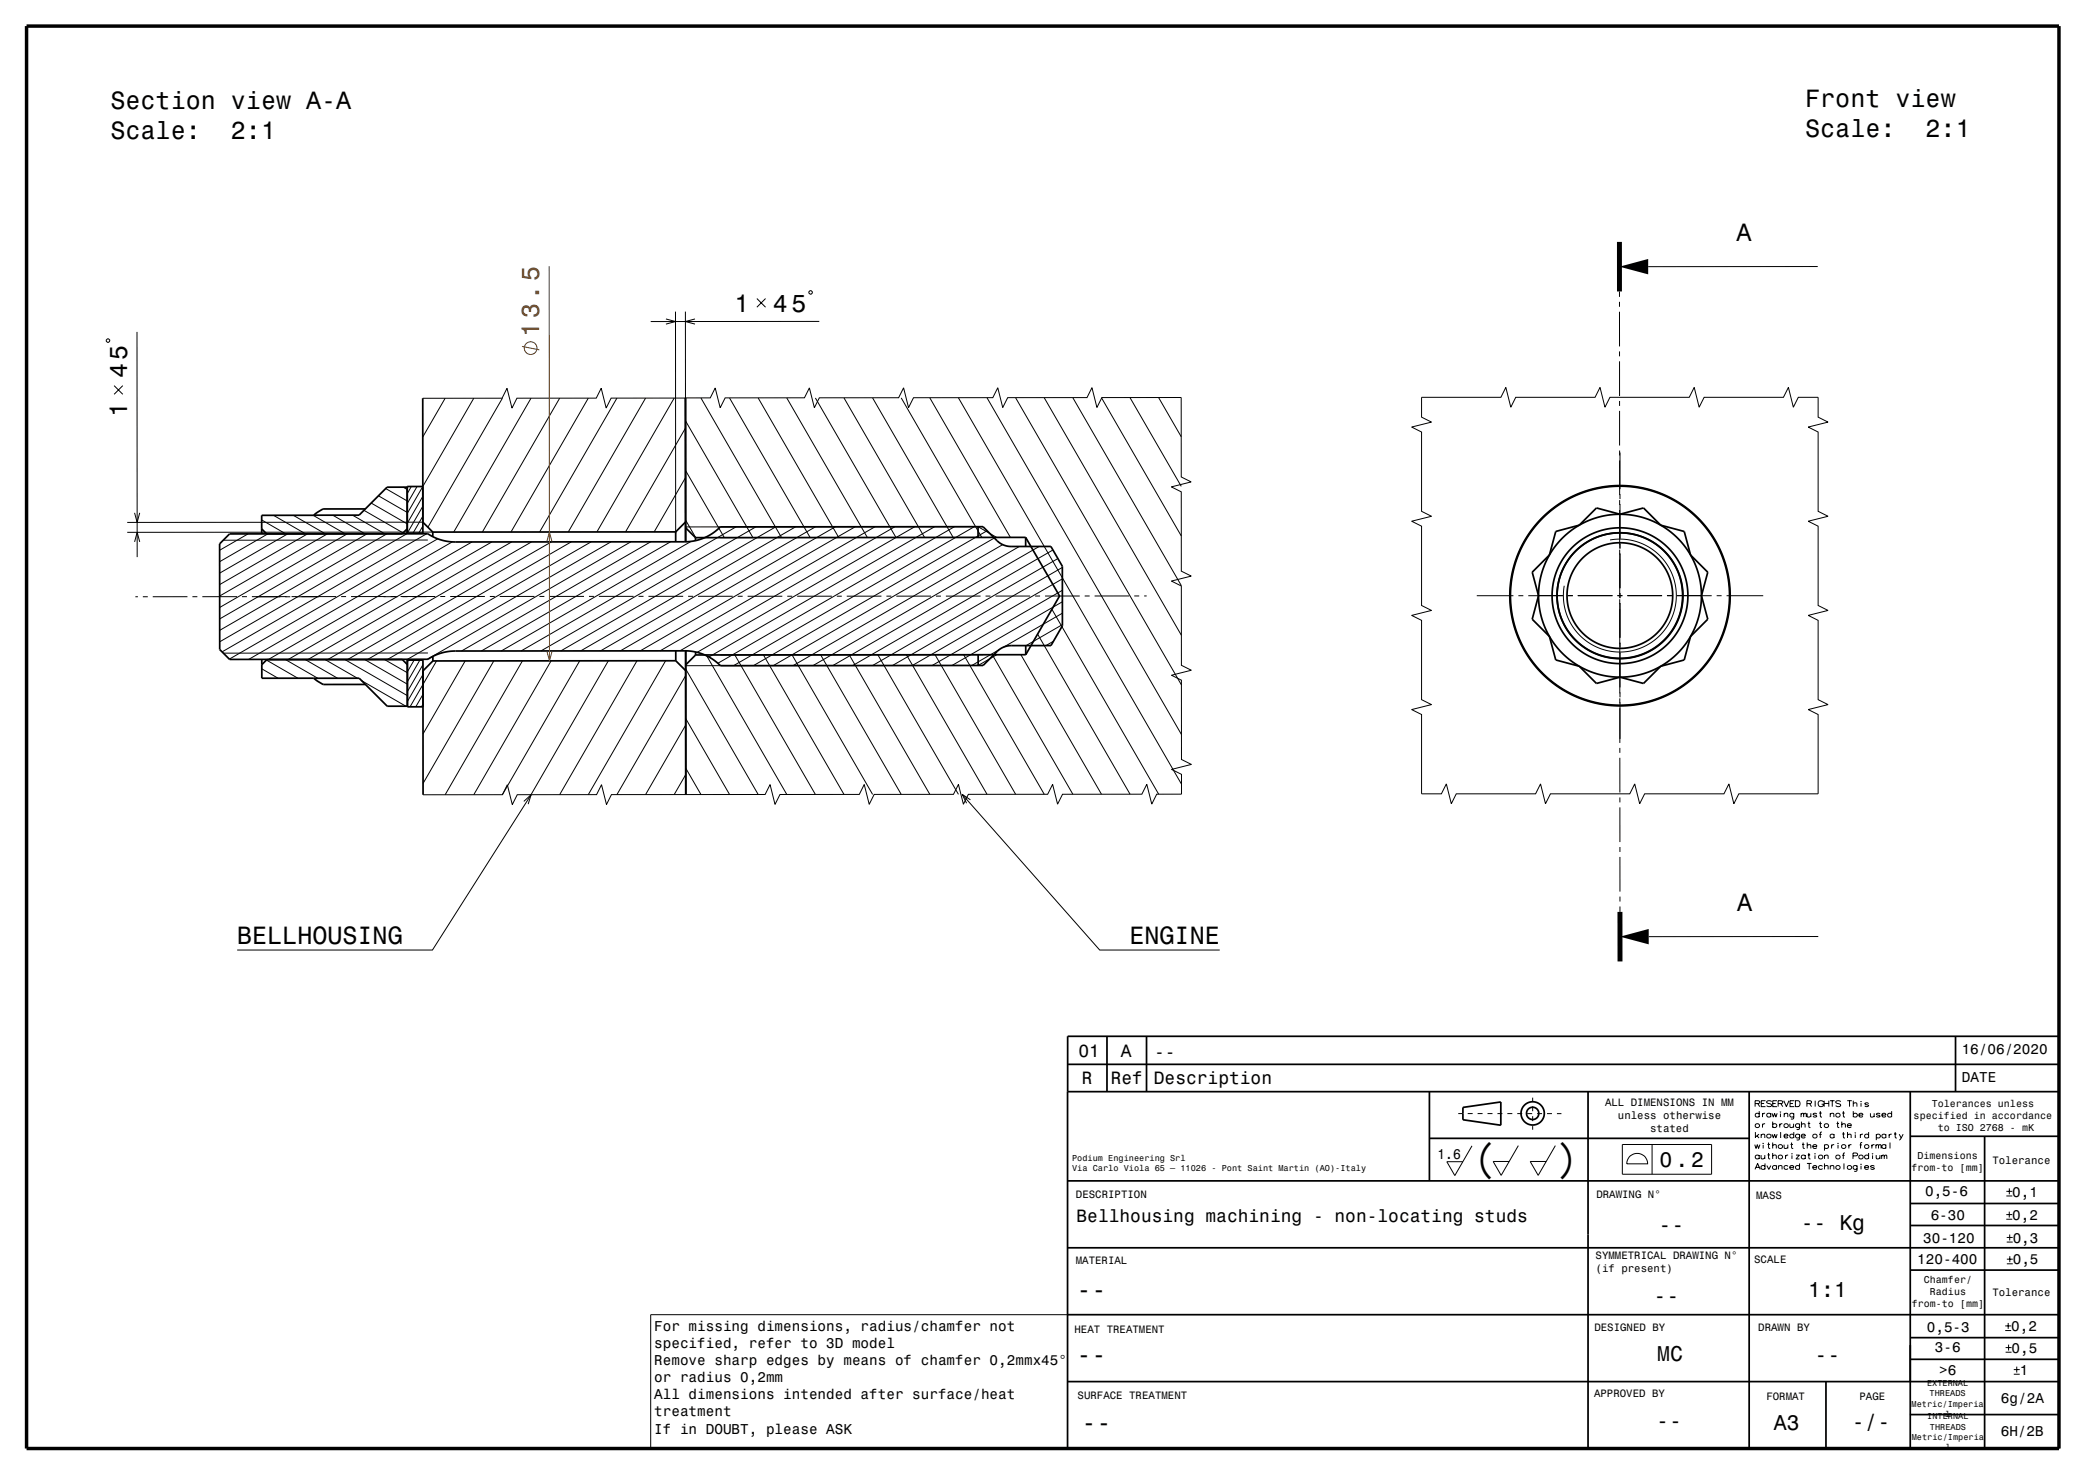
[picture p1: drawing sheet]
<svg xmlns="http://www.w3.org/2000/svg" width="420mm" height="297mm" viewBox="0 0 420 297" stroke-linecap="round" stroke-linejoin="round" font-family="sans-serif">
<g fill="none" stroke="#000" stroke-width=".2">
<path d="M163.2 58.9l.2-.2h.2l.3 .2v.2l-.3 .3h-.2l-.2-.3zM326.7 58.8v1.1M366.7 53.8h-34.2M21.7 68.4h.2l.2 .2v.2l-.2 .3h-.2l-.3-.3v-.2zM23 77.8l1.8 1.8M24.8 77.8l-1.8 1.8M27.6 67l.1 45.4M134.3 64.4l2 .5-2 .5M136.3 62.9v44.8M138.3 62.9v42.8M140.2 64.4l-1.9 .5 1.9 .5M152.7 60.2l1.7 1.8"/>
<path d="M154.4 60.2l-1.7 1.8M165.3 64.9h-34M326.7 60.9v1M326.7 62.9v7M326.7 70.9v1M326.7 72.9v7M77.8 98.6l4.3 2.5M81.3 98.3l.8 .5M83 98.2l-.9 1.4M84.1 98.2l-2 3.4M89.8 80.4l-4.5 7.8M95.6 80.3l-13.4 23.3"/>
<path d="M101.3 80.3l-15 26.1M107.1 80.3l-15.6 27.1M112.9 80.3l-15.6 27.1M118.7 80.3l-15.6 27M124.5 80.3l-15.6 27M130.2 80.3l-15.6 27M136 80.3l-15.6 27M138.3 80.3h-15l-1 2-1-4-1 2h-16l-1 2-1-4-1 2-16 .1M138.3 84.9l13.6 23.6M138.3 86.4l-12.1 20.9M138.3 94.9l7.8 13.6M138.3 96.4l-6.3 10.9"/>
<path d="M141.4 80.3l16.3 28.2M147.2 80.3l16.2 28.2M153 80.3l16.2 28.2M158.7 80.3l16.3 28.2M164.5 80.3l16.2 28.1M170.3 80.3l16.2 28.1M176 80.3l16.3 28.1M181.8 80.3l16.3 28.1M187.6 80.3l16.2 28.1M193.3 80.3l45 77.9M199.1 80.3l39.2 67.9M204.9 80.3l33.4 57.9"/>
<path d="M210.7 80.3l27.6 47.9M216.4 80.3l21.9 37.9M222.2 80.2l16.1 27.9M228 80.2l10.3 17.9M233.7 80.2l4.6 7.9M238.3 80.2v16l2 1-4 1 2 1v16l2 1-4 1 2 1v16l2 1-4 1 2 1v16l2 1-4 1 2 1v4h-5l-1 2-1-4-1 2-16 .1-1 2-1-4-1 2h-16l-1 2-1-4-1 2h-16l-1 2-1-4-1 2h-16l-1 2-1-4-1 2h-31l-1 2-1-4-1 2h-16l-1 2-1-4-1 2-16 .1M238.3 80.2h-16l-1 2-1-4-1 2h-16l-1 2-1-4-1 2h-16l-1 2.1-1-4.1-1 2-16 .1-1 2-1-4-1 2h-16l-1 2-1-4-1 2h-5M286.8 80.2h16l1-2 1 4 1-2h16l1-2 1 4 1-2h16l1-2 1 4 1-2h16l1-2 1 4 1-2h4v4l2 1-4 1 2 1v16l2 1-4 1 2 1v16l2 1-4 1 2 1v16l2 1-4 1 2 1v16h-16l-1 2-1-4-1 2h-16l-1 2-1-4-1 2h-16l-1 2-1-4-1 2h-16l-1 2-1-4-1 2h-4v-16l-2-1 4-1-2-1v-16l-2-1 4-1-2-1v-16l-2-1 4-1-2-1v-16l-2-1 4-1-2-1zM326.7 80.9v1M326.7 82.9v7M326.7 92.9v7M326.7 90.9v1"/>
<path d="M326.8 91.3v7.4M326.8 99.7v1M27.1 103.5l.6 1.9 .5-1.9M27.2 109.3l.5-1.9 .5 1.9M50 107.7l-5.7 3.3M52.8 104.9l4.8 2.8M54 107.7l-9.7 5.6M55.2 104l6.4 3.7M58 107.7l-13.7 7.9M59.2 104l6.4 3.7M62 107.7l-17.7 10.3M63.2 104l6.4 3.7"/>
<path d="M66 107.7l-21.7 12.6M67.1 103.9l6.5 3.8M70.1 107.7l-25.8 14.9M71.1 103.9l6.5 3.8M73.4 103l7.9 4.5M74.1 107.7l-29.8 17.2M74.9 101.5l7.3 4.2M76.3 100l5.9 3.4M78.1 107.7l-33.8 19.5M82.1 107.7l-37.8 21.8M85.2 105.4h-59.5M85.3 102.1l-3.1 5.5"/>
<path d="M85.3 100.1l-3.1 5.5M85.3 106.1l-.8 1.5M85.3 104.1l-2 3.5M86.1 107.7l-41.3 23.8M86.3 109h-41.3M87.2 107.4h-61.5M88.3 108.7l-42 24.3M91.2 109.3l-41 23.7M95.2 109.4l-41 23.6M99.2 109.3l-41 23.7M103.2 109.3l-41 23.7M107.2 109.3l-41 23.7"/>
<path d="M111.2 109.3l-41 23.7M115.2 109.3l-41 23.7M119.2 109.3l-41 23.7M123.2 109.3l-41 23.7M127.3 109.3l-41.1 23.7M131.3 109.3l-38.2 22.1M135.3 109.3l-38.2 22M138.3 104.9l2 3.6M138.3 106.3h59l3.8 2.1M139.4 109.2l-38.3 22.1M148.5 106.3l-43.4 25M152.5 106.3l-43.4 25"/>
<path d="M156.5 106.3l-43.4 25M160.5 106.3l-43.4 25M164.5 106.3l-43.4 25M168.5 106.3l-43.4 25M172.5 106.3l-43.3 25M176.5 106.3l-43.3 25M180.5 106.3l-43.3 25M184.5 106.3l-43.9 25.3M188.5 106.3l-45.5 26.3M192.5 106.3l-47.7 27.5M196.5 106.3l-48.5 28M198.3 108.4l-53 .1"/>
<path d="M199.1 107.1l-47.1 27.2M200.6 108.6l-44.6 25.7M202.3 109.9l-42.3 24.4M205.6 110.3l-41.6 24M209.6 110.3l-41.6 24M212.4 111l-40.4 23.3M213.4 112.7l-37.4 21.6M214.3 114.5l-34.3 19.8M214.3 119.1l-26.3 15.2M214.3 116.8l-30.3 17.5M324.8 108.9a11.4 11.4 0 0 1 13.3 10.6 11.4 11.4 0 0 1-12 12 11.4 11.4 0 0 1-10.5-13.3M326.7 100.9v1"/>
<path d="M326.7 102.9v7M326.7 110.9l.1 9.8M326.8 103.7v5M326.8 109.7v1M326.8 101.7v7M326.8 111.7v7M326.8 119.7v1M27.3 120.4h.5M28.8 120.4h1M37.8 120.4h-7M38.8 120.4h1M47.8 120.4h-7"/>
<path d="M49.8 120.4h-1M50.8 120.4h7.7M52.8 134.9l3.3 1.9M53.7 133.2l6.4 3.6M56.5 120.4h-4.7M57.6 133.1l6.5 3.7M61.6 133.1l6.5 3.7M65.6 133.1l6.5 3.7M67.8 120.4h-9M68.8 120.4h1M69.6 133.1l12.6 7.3M70.8 120.4h9.4"/>
<path d="M73 137.3l8.9 5.2M73.6 133.1l8.6 4.9M77.6 133.1l4.6 2.6M82.4 133.2l-.2 .4M83.5 133.2l-1.3 2.4M84.7 133.2l-2.5 4.4M85.3 136.1l-3.1 5.4M85.3 134.1l-3.1 5.4M86.3 131.8h-41.2M87.8 120.4h-7M88.1 133.4l-5.4 9.2M89.8 120.4h-1"/>
<path d="M93.8 133.3l-8.5 14.8M97.8 120.3l-7 .1M98.8 120.3h1M99.6 133.3l-14.3 24.8M105.4 133.3l-15.6 27.1M107.8 120.3h-7M108.8 120.3h1M111.2 133.3l-15.6 27.1M116.9 133.3l-15.6 27M117.8 120.3h-7M118.8 120.3h1M122.7 133.3l-15.6 27"/>
<path d="M127.8 120.3h-7M128.5 133.3l-15.6 27M129.8 120.3h-1M134.3 133.3l-15.6 27M137.8 120.3h-7M138.3 135l14.7 25.3M138.3 136.3l-13.8 24M138.8 120.3h1M142.5 132.1l16.2 28.2M147.8 120.3h-7M148.2 132.1l16.3 28.2M148.8 120.3h1"/>
<path d="M154 132.1l16.3 28.2M157.8 120.3h-7M158.8 120.3h1M159.8 132.1l16.2 28.2M165.6 132.1l16.2 28.2M167.8 120.3h-7M169.8 120.3h-1M171.3 132.1l16.3 28.2M177.1 132.1l16.2 28.2M177.8 120.3h-7M178.8 120.3h1M182.9 132.1l16.2 28.2"/>
<path d="M187.8 120.3h-7M188.6 132.1l16.3 28.2M188.8 120.3h1M194.4 132.1l16.3 28.2M197.8 120.3h-7M198.3 132.1h-53M198.8 120.3h1M200.2 132.1l16.2 28.2M201.1 132.1l-3.8 2.2h-59M201.5 131.1l-5.5 3.2M205.9 132.1l16.3 28.1M207.8 120.3h-7"/>
<path d="M209.3 127.9l18.7 32.3M209.8 120.3h-1M212.2 122.9l21.5 37.3M212.5 129.4l-1.5 .9M214.3 123.7l-11.8 6.9M214.3 121.4l-22.3 12.9M214.3 126l-7.3 4.3M217.8 120.3h-7M218.8 120.3h1M227.8 120.2l-7 .1M228.8 120.2h1M231.3 120.2h-.5"/>
<path d="M297.9 120.2h7.4M306.3 120.2h1M308.3 120.2h7M316.3 120.2h1M318.3 120.2h7M326.3 120.2h1M326.7 120.9v1M326.8 130.9v5.7M326.8 132.9v7M326.8 121.7v9M326.8 121.7v7M326.8 129.7v1"/>
<path d="M326.8 131.7v7M326.8 139.7v1M328.3 120.2h7M336.3 120.2h1M338.3 120.2h7M346.3 120.2h1M348.3 120.2h7.4M85.3 142.1l-.3 .5M85.3 140.1l-1.4 2.5M138.3 145l8.9 15.3M138.3 146.3l-8.1 14M138.3 155l3.1 5.3"/>
<path d="M138.3 156.3l-2.3 4M326.8 140.9v1M326.8 142.9v7M326.8 150.9v1M326.8 152.9v7M326.8 141.7v7.4M105.7 161.7l1.4-1.4-.6 1.9M107.1 160.3l-19.9 31.4h-39.4M194.1 160.3l27.7 31.4h24.3M195.8 161.4l-1.7-1.1 .9 1.8M326.8 160.9v1M326.8 162.9v7"/>
<path d="M326.8 170.9v1M326.8 172.9v7M326.8 180.9v1M326.8 182.9v1.1M366.8 189h-34.2M294.2 224.7h.9M296.1 224.7h1M296.9 231.2l-3.4 6-1.6-2.8h3.2M298.1 224.7h1M300.1 224.7h1M302.1 224.7h1M304.1 224.7h1"/>
<path d="M306.1 224.7h1M306.3 231.1l-3.5 6-1.6-2.8h3.2M308.1 224.7h1M309.2 221.5v.7M309.2 223.2v1M309.2 225.2v1M309.2 227.2v.7M310.1 224.7h1M312.1 224.7h1M313.8 231.1l-3.5 6-1.6-2.8h3.2M314.1 224.7h.9M327.3 230.9h18v6h-18z"/>
<path d="M328.9 233.2a2.12 2.12 0 0 1 2.2-.3 2.12 2.12 0 0 1 1.3 1.9h-4.2a2.15 2.15 0 0 1 .7-1.6zM333.3 230.9v6M354 230.9l.3 .8 .2-.8 .3 .8 .2-.8M354 235.9l.6-1.2 .5 1.2M354.1 222.7h.7l.2-.4-.3-.2h-.6v1.2M354.1 228.4v1.2M354.2 235.5h.7M354.4 229.2l.5 .4M354.6 222.7l.4 .6M354.9 228.8l-.8 .6M354.9 224.8a.44 .44 0 0 0-.7-.1 .44 .44 0 0 0 0 .6 .44 .44 0 0 0 .7-.1M354.9 233.2a.44 .44 0 0 0-.7-.1 .44 .44 0 0 0 0 .7 .44 .44 0 0 0 .7-.1"/>
<path d="M354.9 224.2v1.2M354.9 233.1v.7M355.3 233.1v.7h.4l.3-.2M355.3 229l.3-.2 .4 .1v.7M355.3 228.8v.8M355.3 222.6h.6M355.6 224.6v.8M355.6 226.7v.8M355.7 230.6h.1M355.7 231v.7M356 233.1v.7M356.1 235.3a.44 .44 0 0 0-.7-.1 .44 .44 0 0 0 0 .7 .44 .44 0 0 0 .7-.1"/>
<path d="M356.1 234.7v1.2M356.1 224.6l-.4 .1-.1 .2M356.1 226.7l-.4 .1-.1 .3M356.2 222.1h-.9v1.2h.9M356.4 235.2l.4 .7 .4-.7M356.6 230.9h.4M356.6 233h.4M356.8 230.5v1l.3 .2M356.8 232.6v1l.3 .2M357.2 224.8a.44 .44 0 0 0-.6-.1 .44 .44 0 0 0 0 .6 .44 .44 0 0 0 .6-.1M357.2 224.6v.8M357.4 222.3l-.4-.2a.43 .43 0 0 0-.6 .3l.8 .4 .2 .3-.2 .1-.4 .1-.4-.2"/>
<path d="M357.5 224.6l.2 .8 .3-.8 .2 .8 .3-.8M357.5 228.8l.2 .8 .3-.8 .2 .8 .3-.8M357.6 226.9a.44 .44 0 0 1 .7-.1 .44 .44 0 0 1 0 .7 .44 .44 0 0 1-.7-.2M357.6 231.1l.3-.2 .4 .1v.7M357.6 233.2l.3-.1h.4v.7M357.6 226.3v1.2M357.6 230.5v1.2M357.6 232.6v1.2M357.6 222.6h.6M358.4 235.3a.44 .44 0 0 0-.7-.1 .44 .44 0 0 0 0 .7 .44 .44 0 0 0 .7-.1M358.4 235.2v.7M358.5 222.1h-.9v1.2h.9"/>
<path d="M358.7 222.7h.7l.2-.4-.2-.2h-.7v1.2M358.8 235.4l.3-.2h.3l.1 .7M358.8 235.2v.7M359 226.7v.8M359.2 224.3h.1M359.2 224.7v.7M359.2 228.4v1.2M359.2 222.7l.4 .6M359.6 226.7l-.4 .1-.2 .3M359.8 222.1l.6 1.2 .5-1.2M359.9 229.2h.8a.42 .42 0 0 0-.5-.4 .42 .42 0 0 0-.3 .6 .42 .42 0 0 0 .6 .2l.2-.2M359.9 230.9l.1 .8h.3l.4-.2"/>
<path d="M359.9 224.8l.4-.2 .3 .1 .1 .7M359.9 224.6v.8M360.2 233.1v.7M360.7 230.9v.8M360.7 235.3a.44 .44 0 0 0-.7-.1 .44 .44 0 0 0 0 .7 .44 .44 0 0 0 .7-.1M360.7 233.1h-.3l-.2 .3M361 235.5l.2 .4h.4l.3-.1M361.1 226.7v.7l.4 .1 .3-.2M361.1 235.3l.5-.1 .3 .3h-.9zM361.1 222.6h.6M361.2 230.9h.5M361.4 230.5v1l.3 .2"/>
<path d="M361.5 232.7h.1M361.5 233.1v.7M361.8 226.7v.8M361.9 224.8a.44 .44 0 0 0-.7-.1 .44 .44 0 0 0 0 .6 .44 .44 0 0 0 .7-.1M361.9 224.6l-.1 1.1h-.5M361.9 229a.44 .44 0 0 0-.7-.1 .44 .44 0 0 0 0 .7 .44 .44 0 0 0 .7-.2M361.9 228.4v1.2M362 222.1h-.9v1.2h.9M362.2 222.1h.5a.64 .64 0 0 1 .4 .6 .64 .64 0 0 1-.4 .6h-.5zM362.3 233.1h.7l-.7 .7h.7M363 226.9a.44 .44 0 0 0-.6-.1 .44 .44 0 0 0 0 .7 .44 .44 0 0 0 .6-.2M363 226.7v1.1l-.6 .1"/>
<path d="M363 229a.44 .44 0 0 0-.6-.1 .44 .44 0 0 0 0 .7 .44 .44 0 0 0 .6-.2M363 228.8v1.1l-.6 .1M363 235.3a.44 .44 0 0 0-.6-.1 .44 .44 0 0 0 0 .7 .44 .44 0 0 0 .6-.1M363 234.7v1.2M363.3 224.8l.3-.2 .3 .2 .3-.2 .2 .8M363.3 224.6v.8M363.4 229.2h.8a.42 .42 0 0 0-.6-.4 .42 .42 0 0 0-.2 .6 .42 .42 0 0 0 .6 .2l.2-.2M363.4 226.9l.3-.2 .4 .1v.7M363.4 226.3v1.2M363.5 230.9h.5M363.7 230.5v1l.4 .2M363.9 224.8v.6"/>
<path d="M364.2 233.2a.44 .44 0 0 0-.7-.1 .44 .44 0 0 0 0 .7 .44 .44 0 0 0 .7-.1M364.2 233.1v.7M364.5 222.7h.7l.2-.4-.2-.2h-.7v1.2M364.5 234.7h.9M364.5 224.6l.1 .7 .4 .1 .3-.2M364.6 231.1l.3-.2 .3 .1 .1 .7M364.6 230.5v1.2M364.7 226.7h.5M364.7 233h.5M364.9 226.3v1l.3 .2M364.9 232.6v1l.3 .2M365 234.7v1.2"/>
<path d="M365.1 222.7l.3 .6M365.3 224.6v.8M365.7 231.3h.8a.42 .42 0 0 0-.5-.3 .42 .42 0 0 0-.3 .6 .42 .42 0 0 0 .6 .1l.2-.2M365.7 235.5l.2 .4h.3l.3-.1M365.7 235.3l.5-.1 .2 .1 .1 .2h-.8zM366.1 232.7h.1M366.1 233.1v.7M366.2 222.1v1.2M366.5 224.8l-.3-.2-.3 .1-.2 .1 .8 .5-.5 .1-.3-.2M367 224.6h.5M367 226.7h.5M367 228.9h.5"/>
<path d="M367.2 224.2v1l.4 .2M367.2 226.3v1l.4 .2M367.5 228.4l-.3 .2v1M367.7 235.3a.44 .44 0 0 0-.7-.1 .44 .44 0 0 0 0 .7 .44 .44 0 0 0 .7-.1M367.9 222.4a.59 .59 0 0 0-.9-.2 .59 .59 0 0 0 0 .9 .59 .59 0 0 0 .9-.1v-.2h-.4M368 222.6h.9M368 222.1v1.2M368.1 231.1a.45 .45 0 0 1 .6-.1 .45 .45 0 0 1 0 .7 .45 .45 0 0 1-.6-.2M368.1 233.2l.3-.1h.3l.1 .7M368.1 235.4l.3-.2h.3l.1 .7M368.1 230.9v1.2M368.1 233.1v.7"/>
<path d="M368.1 234.7v1.2M368.9 222.1v1.2M369.2 222.1h.9M369.2 224.8l.3-.2 .4 .1 .1 .7M369.2 235.4l.3-.2h.4l.1 .7M369.2 224.6v.8M369.2 235.2v.7M369.5 230.9v.8M369.6 222.1v1.2M370 229a.44 .44 0 0 0-.7-.1 .44 .44 0 0 0 0 .7 .44 .44 0 0 0 .7-.2M370 228.8v.8M370 230.9l-.3 .1-.2 .3"/>
<path d="M370.5 226.7h.5M370.7 226.3v1l.3 .2M370.8 230.6h.1M370.8 231v.7M371.3 222.3l-.4-.2a.43 .43 0 0 0-.6 .3l1 .5a.57 .57 0 0 1-1 .2M371.5 226.9l.4-.2 .3 .1 .1 .7M371.5 226.3v1.2M371.7 224.6h.4M371.7 228.8h.4M371.7 233.1h.4M371.9 224.2v1l.3 .2M371.9 228.4v1l.3 .2"/>
<path d="M372 234.7v1.2M372.2 232.6l-.4 .2v1M372.6 222.1h1M372.7 227.1h.8a.42 .42 0 0 0-.6-.4 .42 .42 0 0 0-.2 .6 .42 .42 0 0 0 .6 .2l.2-.2M372.7 229l.3-.2 .4 .1v.7M372.7 228.4v1.2M373 230.9v.8M373.1 222.1v1.2M373.5 230.9l-.3 .1-.2 .3M373.8 233.2h.7l.2-.4-.2-.2h-.7v1.2M373.9 222.7l.3-.2 .3 .1 .1 .7M373.9 224.8a.45 .45 0 0 1 .6-.1 .45 .45 0 0 1 0 .7 .45 .45 0 0 1-.6-.2"/>
<path d="M373.9 222.1v1.2M373.9 224.2v1.2M374.3 228.5h.1M374.3 228.9v.7M374.6 235.3a.44 .44 0 0 0-.6-.1 .44 .44 0 0 0 0 .7 .44 .44 0 0 0 .6-.1M374.6 235.2v1l-.5 .1M375 225h.8a.42 .42 0 0 0-.5-.4 .42 .42 0 0 0-.3 .6 .42 .42 0 0 0 .6 .2l.2-.2M375.2 231h.4M375.3 228.8v.8M375.4 222.2h.1M375.4 234.9h.1M375.4 222.6v.7"/>
<path d="M375.4 235.2v.7M375.7 230.5l-.4 .2v1M375.8 228.8l-.3 .1-.2 .3M376.1 235.5l.2 .4h.4l.3-.1M376.2 235.3l.5-.1 .3 .3h-.9zM377 222.7l-.3-.2h-.4l-.1 .2 .8 .4-.5 .2-.3-.2M377 229a.44 .44 0 0 0-.7-.1 .44 .44 0 0 0 0 .7 .44 .44 0 0 0 .7-.2M377 233.2a.44 .44 0 0 0-.7-.1 .44 .44 0 0 0 0 .7 .44 .44 0 0 0 .7-.1M377 228.4v1.2M377 232.6v1.2M377.3 224.6l.1 .7 .3 .1 .4-.2M377.6 230.9v.8"/>
<path d="M377.8 232.7h.1M377.8 233.1v.7M378.1 224.6v.8M378.1 235.3l-.3-.1-.5 .1 .8 .4-.1 .2h-.4l-.3-.1M378.1 230.9l-.3 .1-.2 .3M378.4 231.2l.3-.3 .3 .3 .3-.3 .2 .8M378.4 230.9v.8M378.5 233.1v.7h.4l.3-.2M378.5 229a.45 .45 0 0 1 .7-.1 .45 .45 0 0 1 0 .7 .45 .45 0 0 1-.7-.2M378.5 228.8v1.2M379 231.2v.5M379.2 233.1v.7"/>
<path d="M379.3 224.8l-.3-.2-.3 .1-.2 .1 .8 .5-.5 .1-.3-.2M379.6 233.3l.3-.2 .2 .2 .4-.2 .1 .7M379.6 233.1v.7M379.6 225h.8a.42 .42 0 0 0-.5-.4 .42 .42 0 0 0-.3 .6 .42 .42 0 0 0 .7 .2l.1-.2M380.1 233.3v.5M380.4 229a.44 .44 0 0 0-.6-.1 .44 .44 0 0 0 0 .7 .44 .44 0 0 0 .6-.2M380.4 231.1a.44 .44 0 0 0-.6-.1 .44 .44 0 0 0 0 .7 .44 .44 0 0 0 .6-.2M380.4 228.8v.8M380.4 230.9v.8M381.1 228.8v.8M381.3 230.5v1.2M381.6 224.8a.44 .44 0 0 0-.7-.1 .44 .44 0 0 0 0 .6 .44 .44 0 0 0 .7-.1"/>
<path d="M381.6 224.2v1.2M381.6 228.8l-.3 .1-.2 .3M382.1 228.8h.5M382.3 228.4v1l.3 .2M383.1 228.8l.4 .8M383.9 228.8l-.5 1-.3 .2M405.3 239.8v1.2M404.7 246h1.2M404.7 245.1h1.2M404.7 241.3h1.2M404.7 240.4h1.2M404.8 250.6h1.2"/>
<path d="M404.8 249.7h1.2M404.8 255h1.2M404.8 254.1h1.2M405.3 244.5v1.2M405.4 249.1v1.2M405.4 253.5v1.2M215.4 265.3h-84.1v27M404.5 268.5h1.2M404.5 267.5h1.2M404.6 272.8h1.2M404.6 271.9h1.2M405.1 266.9v1.2"/>
<path d="M405.2 271.3v1.2M406.2 277.3h1.2M406.2 276.3h1.2M406.8 275.7v1.2"/>
<circle cx="354.5" cy="227.1" r=".43"/>
<circle cx="356.8" cy="229.3" r=".43"/>
<circle cx="359.2" cy="231.4" r=".43"/>
<circle cx="359.2" cy="233.5" r=".43"/>
<circle cx="360.3" cy="227.1" r=".43"/>
<circle cx="366.1" cy="229.3" r=".43"/>
<circle cx="367.3" cy="233.5" r=".43"/>
<circle cx="368.4" cy="227.1" r=".43"/>
<circle cx="370.8" cy="225" r=".43"/>
<circle cx="370.8" cy="233.5" r=".43"/>
<circle cx="370.8" cy="235.6" r=".43"/>
<circle cx="371.9" cy="231.4" r=".43"/>
<circle cx="373.1" cy="235.6" r=".43"/>
<circle cx="375.4" cy="233.5" r=".43"/>
<circle cx="376.6" cy="231.4" r=".43"/>
</g>
<g fill="none" stroke="#000" stroke-width=".35">
<path d="M85.3 80.4v25l2 2M85.3 80.3v.1M138.3 80.3v29M238.3 80.2h.1M46.3 107.7h40a10 10 0 0 0 5.5 1.7l46.4-.1a10 10 0 0 0 7.1-3h53l3 3 1.5 .8 1.2 .2h8l2.3 4v12l-2.3 4h-8l-1.3 .2-1.3 .7-3.1 3.1h-53a10 10 0 0 0-7.1-3l-46.4 .1a10 10 0 0 0-5.5 1.6l-40 .1-2-2.1v-21.3zM52.8 106.7l1 1M52.8 106.7v1M53.8 107.7h.1M63.3 103.9l-10.5 .1v2.7M63.3 103.9h9.1l5.7-5.6h4l.1 8.4-1 1M73.7 102.7h-8.5l-1.9 1.2M85.3 107.7v-9.5h-3.2l.1 9.5"/>
<path d="M85.3 107.6h-3.1M87.3 107.4v.9M136.3 107.3l-49 .1M136.3 107.3v2M138.3 105.3l-2 2M138.3 106.5l2 2M140.3 108.5v.6M197.3 106.3v2.1M206.9 108.4l6.8 11.8-6.8 11.9M206.9 108.4l-66.6 .1M206.9 108.4v1.9M313.8 107.2l4.8-1.2 3.5-3.5 4.7 1.3 4.7-1.3 3.5 3.5 4.8 1.2 1.2 4.8 3.5 3.5-1.3 4.7 1.3 4.7-3.5 3.5-1.2 4.8-4.8 1.2-3.5 3.5-4.7-1.3-4.7 1.3-3.5-3.5-4.8-1.2-1.2-4.8-3.5-3.5 1.3-4.7-1.3-4.7 3.5-3.5z"/>
<path d="M52.8 133v1.1M53.8 133v.1M53.8 133.1l-1 1M63.3 136.8l1.9 1.3h8.5M81.2 133.1l1 1v8.4h-4.1l-5.6-5.7h-19.7v-2.7M81.2 133v.1M81.2 133.1h-27.4M82.2 133v9.6h3.1M85.3 133v27.4M85.3 133.2h-3.1M87.3 133.4l-2 2M87.3 132.4v1"/>
<path d="M136.3 131.3v2M136.3 133.3l-49 .1M140.3 132.2l-2 2v-2.9v29v-25l-2-2M140.3 131.5v.7M197.3 132.1v2.2M206.9 132.1l-66.6 .1M206.9 130.3v1.8M215.5 214.7h200.1M223.3 209.1v11.2M231.3 209.1v11.1M394.5 209.1v11.2M415.4 206.8v85.5h-200v-72h200"/>
<path d="M415.4 209.1h-200v11.2M215.4 238.3h200M288.4 220.3v18M288.4 229.7h64.5M295.1 223.4l7.7-1.1v4.7l-7.7-1.1zM320.4 220.3v72M352.9 220.3v72M385.4 220.3v72M385.4 229.3h30M400.4 229.3v63M215.4 251.8h200M385.4 247.3h30"/>
<path d="M385.4 256.3h30M385.4 242.8h30M215.4 265.3h200M215.4 278.8h200M368.4 278.8v13.5M385.4 274.3h30M385.4 269.9h30M385.3 285.4h30"/>
<circle cx="326.8" cy="120.2" r="12.7"/>
<circle cx="326.8" cy="120.2" r="10.7"/>
<circle cx="326.8" cy="120.2" r="22.1"/>
<circle cx="326.8" cy="120.2" r="22.2"/>
<circle cx="326.8" cy="120.2" r="13.7"/>
<circle cx="326.8" cy="120.2" r="16.4"/>
<circle cx="309.2" cy="224.6" r="1.25"/>
<circle cx="309.2" cy="224.6" r="2.35"/>
</g>
<path d="M5.4 5.3h410v287h-410z" fill="none" stroke="#000" stroke-width=".7" stroke-linecap="butt"/>
<path d="M326.7 48.8v10M326.8 184v10" fill="none" stroke="#000" stroke-width="1" stroke-linecap="butt"/>
<g fill="#000">
<path d="M326.7 53.8l5.8-1.6v3.2z" fill-rule="evenodd"/>
<path d="M326.8 189l5.8-1.6v3.1z" fill-rule="evenodd"/>
</g>
<g fill="none" stroke="#804000" stroke-width=".2">
<path d="M110.8 53.7v79.6M105.3 69.9l3.5 .7M110.3 109.3l.5-2 .5 2M110.3 131.4l.5 1.9 .6-1.9"/>
<circle cx="107" cy="70.2" r="1.28"/>
</g>
<g font-size="8.9">
<text x="298.4" y="237.2">(</text>
<text x="314.6" y="237.2">)</text>
</g>
<g font-size="5">
<text x="22.3" y="22">Section view A-A</text>
<text x="364.2" y="21.6">Front view</text>
<text x="22.3" y="28">Scale:</text>
<text x="46.6" y="28">2:1</text>
<text x="364.2" y="27.7">Scale:</text>
<text x="388.5" y="27.7">2:1</text>
<text x="350.3" y="48.5">A</text>
<text x="148.1" y="62.9">1</text>
<text x="155.9" y="62.9">45</text>
<text x="25.6" y="76.3" transform="rotate(-90 25.6 76.3)">45</text>
<text x="25.7" y="84.1" transform="rotate(-90 25.7 84.1)">1</text>
<text x="350.4" y="183.7">A</text>
<text x="47.8" y="190.5">BELLHOUSING</text>
<text x="227.8" y="190.5">ENGINE</text>
<text x="217.2" y="261.9">--</text>
<text x="217.2" y="275.1">--</text>
<text x="218.2" y="288.8">--</text>
</g>
<text font-size="5" fill="#804000" x="108.8" y="68" transform="rotate(-90 108.8 68)">13.5</text>
<g font-size="4.3">
<text x="334.8" y="235.4">0.2</text>
<text x="334.6" y="248.6">--</text>
<text x="363.3" y="248.2">-- Kg</text>
<text x="333.6" y="262.9">--</text>
<text x="364.8" y="261.6">1:1</text>
<text x="334.3" y="274.7">MC</text>
<text x="366" y="274.8">--</text>
<text x="334.1" y="288.1">--</text>
<text x="357.9" y="288.6">A3</text>
<text x="373.5" y="288.2">-/-</text>
</g>
<g font-size="3.6">
<text x="217.6" y="213.3">01</text>
<text x="226.1" y="213.3">A</text>
<text x="232.8" y="213.5">--</text>
<text x="218.2" y="218.7">R</text>
<text x="224.1" y="218.7">Ref</text>
<text x="232.8" y="218.7">Description</text>
<text x="217.2" y="246.5">Bellhousing machining - non-locating studs</text>
</g>
<g font-size="2.9">
<text x="395.7" y="212.8">16/06/2020</text>
<text x="395.8" y="218.2">DATE</text>
<text x="290" y="233.8">1.6</text>
<text x="388.3" y="241.3">0,5-6</text>
<text x="405.9" y="241.4">0,1</text>
<text x="388" y="250.7">30-120</text>
<text x="389.5" y="246.1">6-30</text>
<text x="405.9" y="246.1">0,2</text>
<text x="406" y="250.7">0,3</text>
<text x="386.8" y="255">120-400</text>
<text x="406" y="255.1">0,5</text>
<text x="132" y="268.5">For missing dimensions, radius/chamfer not</text>
<text x="388.7" y="268.8">0,5-3</text>
<text x="405.7" y="268.6">0,2</text>
<text x="132" y="272">specified, refer to 3D model</text>
<text x="132" y="275.4">Remove sharp edges by means of chamfer 0,2mmx45°</text>
<text x="390.3" y="272.9">3-6</text>
<text x="405.8" y="273">0,5</text>
<text x="132" y="278.9">or radius 0,2mm</text>
<text x="391.2" y="277.5">&gt;6</text>
<text x="407.4" y="277.4">1</text>
<text x="132" y="282.3">All dimensions intended after surface/heat</text>
<text x="132" y="285.8">treatment</text>
<text x="403.7" y="283">6g/2A</text>
<text x="132" y="289.2">If in DOUBT, please ASK</text>
<text x="403.6" y="289.8">6H/2B</text>
</g>
<g font-size="2.2">
<text x="323.8" y="223.2">ALL DIMENSIONS IN MM</text>
<text x="326.4" y="225.8">unless otherwise</text>
<text x="332.9" y="228.4">stated</text>
<text x="401.9" y="234.9">Tolerance</text>
<text x="217" y="241.8">DESCRIPTION</text>
<text x="322" y="241.7">DRAWING N°</text>
<text x="354.3" y="242">MASS</text>
<text x="217" y="255">MATERIAL</text>
<text x="321.9" y="254">SYMMETRICAL DRAWING N°</text>
<text x="321.9" y="256.6">(if present)</text>
<text x="353.9" y="254.8">SCALE</text>
<text x="401.9" y="261.5">Tolerance</text>
<text x="216.7" y="269">HEAT TREATMENT</text>
<text x="321.6" y="268.5">DESIGNED BY</text>
<text x="354.7" y="268.5">DRAWN BY</text>
<text x="321.6" y="281.8">APPROVED BY</text>
<text x="217.4" y="282.2">SURFACE TREATMENT</text>
<text x="356.3" y="282.6">FORMAT</text>
<text x="375.1" y="282.5">PAGE</text>
</g>
<g font-size="2">
<text x="386" y="225.8">specified in accordance</text>
<text x="389.7" y="223.4">Tolerances unless</text>
<text x="386.8" y="233.8">Dimensions</text>
<text x="390.9" y="228.2">to ISO 2768 - mK</text>
<text x="385.6" y="236.2">from-to [mm]</text>
<text x="385.7" y="263.8">from-to [mm]</text>
<text x="388.1" y="258.9">Chamfer/</text>
<text x="389.3" y="261.3">Radius</text>
</g>
<g font-size="1.7">
<text x="216.3" y="234.2">Podium Engineering Srl</text>
<text x="216.3" y="236.3">Via Carlo Viola 65 – 11026 - Pont Saint Martin (AO)-Italy</text>
<text x="388.7" y="279.7">EXTERNAL</text>
<text x="389.3" y="281.7">THREADS</text>
<text x="385.6" y="283.8">Metric/Imperia</text>
<text x="388.8" y="286.4">INTERNAL</text>
<text x="392.4" y="285.9">l</text>
<text x="385.7" y="290.5">Metric/Imperia</text>
<text x="389.3" y="288.5">THREADS</text>
<text x="392.4" y="292.6">l</text>
</g>
</svg>
